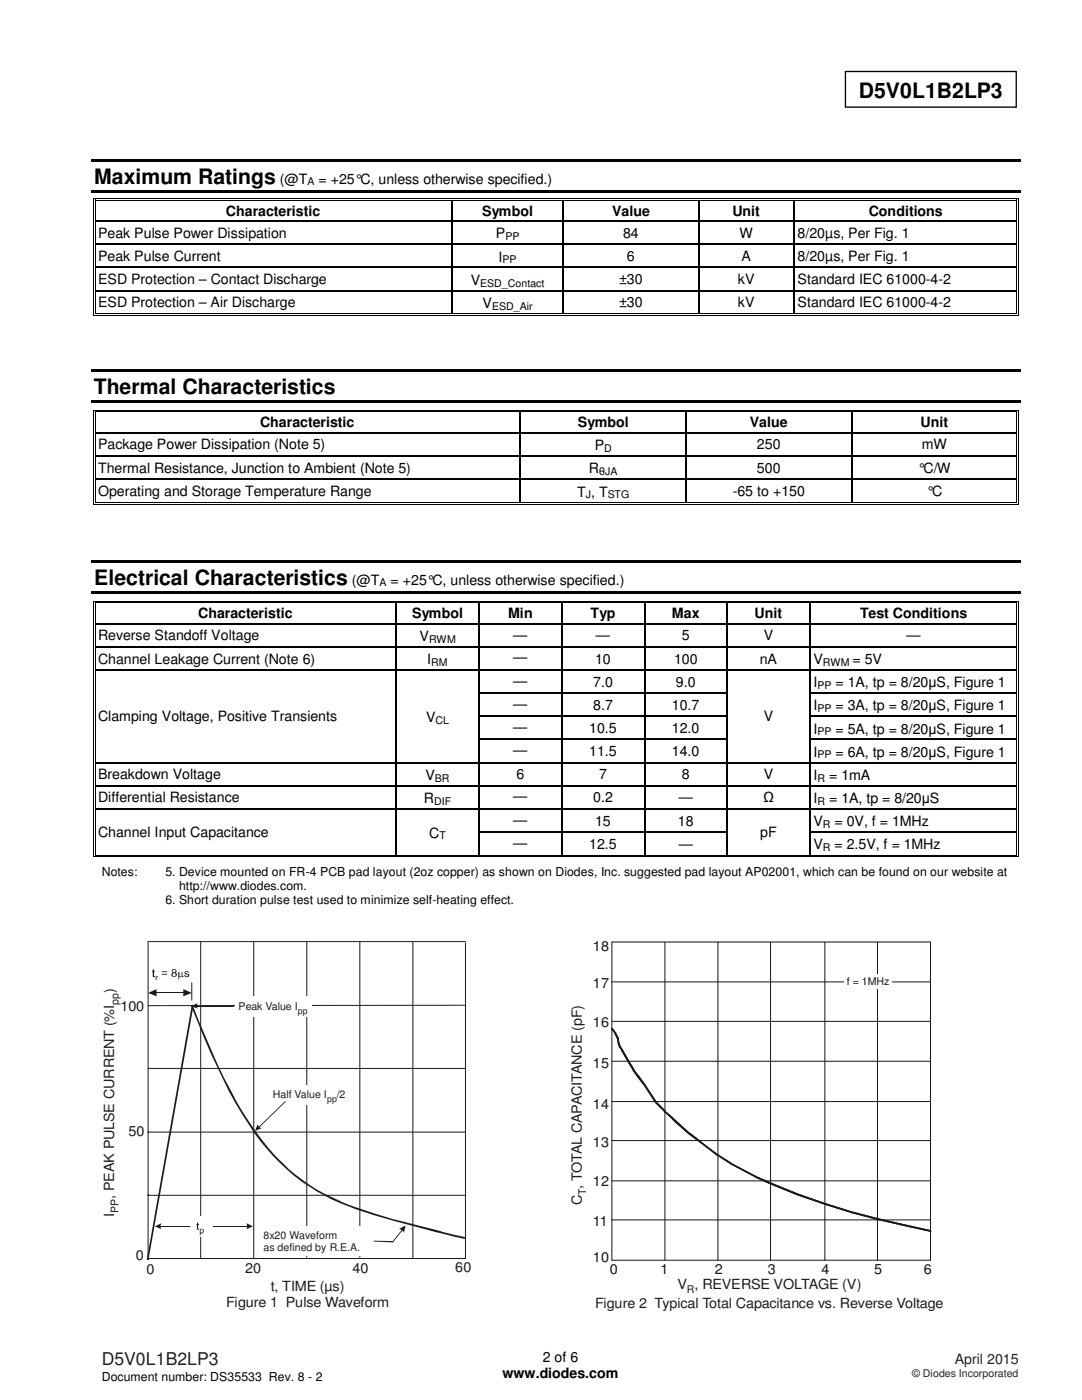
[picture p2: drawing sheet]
<svg xmlns="http://www.w3.org/2000/svg" width="216mm" height="279mm" viewBox="0 0 216 279" stroke-linecap="round" stroke-linejoin="round" font-family="sans-serif">
<path d="M168.7 14.3h34.1v7.1h-34.1z" fill="none" stroke="#000" stroke-width=".26"/>
<g fill="#000">
<path d="M18.3 31.8h185.4v.5h-185.4zM18.3 38h185.4v.5h-185.4zM18.6 39.5h.5v.2h-.5zM90 39.5h.6v.2h-.6zM112.3 39.5h.5v.2h-.5zM139.3 39.5h.5v.2h-.5zM158.3 39.5h.5v.2h-.5zM202.7 39.5h.5v.2h-.5zM18.6 39.5h.2v.6h-.2zM18.6 44h.2v.3h-.2zM18.6 48.6h.2v.3h-.2zM18.6 53.3h.2v.2h-.2z"/>
<path d="M18.6 57.9h.2v.2h-.2zM18.9 39.9h.2v.2h-.2zM18.9 39.9h.2v.1h-.2zM18.9 44h.2v.3h-.2zM18.9 48.6h.2v.3h-.2zM18.9 53.3h.2v.2h-.2zM18.9 57.9h.2v.2h-.2zM90 40l.3 .1zM90 39.9h.6v.1h-.6zM90 44h.3v.3h-.3zM90 48.6h.3v.3h-.3zM90 53.3h.3v.2h-.3z"/>
<path d="M90 57.9h.3v.2h-.3zM112.3 40l.2 .1zM112.3 39.9h.5v.1h-.5zM112.3 44h.2v.3h-.2zM112.3 48.6h.2v.3h-.2zM112.3 53.3h.2v.2h-.2zM112.3 57.9h.2v.2h-.2zM139.3 40l.2 .1zM139.3 39.9h.5v.1h-.5zM139.3 44h.2v.3h-.2zM139.3 48.6h.2v.3h-.2zM139.3 53.3h.2v.2h-.2z"/>
<path d="M139.3 57.9h.2v.2h-.2zM158.3 40l.3 .1zM158.3 39.9h.5v.1h-.5zM158.3 44h.3v.3h-.3zM158.3 48.6h.3v.3h-.3zM158.3 53.3h.3v.2h-.3zM158.3 57.9h.3v.2h-.3zM202.7 39.9h.2v.2h-.2zM202.7 39.9h.2v.1h-.2zM202.7 44h.2v.3h-.2zM202.7 48.6h.2v.3h-.2zM202.7 53.3h.2v.2h-.2z"/>
<path d="M202.7 57.9h.2v.2h-.2zM203.1 39.5h.1v.6h-.1zM203.1 44h.1v.3h-.1zM203.1 48.6h.1v.3h-.1zM203.1 53.3h.1v.2h-.1zM203.1 57.9h.1v.2h-.1zM18.2 73.7h185.5v.6h-185.5zM18.6 62.5h.2v.5h-.2zM18.6 62.9h.5v.1h-.5zM18.9 62.5h.2v.2h-.2zM90 62.5h.6v.2h-.6zM90 62.9h.6v.1h-.6z"/>
<path d="M112.3 62.5h.5v.2h-.5zM112.3 62.9h.5v.1h-.5zM139.3 62.5h.5v.2h-.5zM139.3 62.9h.5v.1h-.5zM158.3 62.5h.5v.2h-.5zM158.3 62.9h.5v.1h-.5zM202.7 62.9h.5v.1h-.5zM202.7 62.5h.2v.2h-.2zM203.1 62.5h.1v.5h-.1zM18.2 79.9h185.5v.5h-185.5zM18.6 81.8h.2v.5h-.2zM18.6 81.8h.5v.2h-.5z"/>
<path d="M18.6 86.3h.2v.2h-.2zM18.6 90.9h.2v.2h-.2zM18.6 95.5h.2v.3h-.2zM18.9 82.1h.2v.2h-.2zM18.9 86.3h.2v.2h-.2zM18.9 90.9h.2v.2h-.2zM18.9 95.5h.2v.3h-.2zM103.7 82.3h.3zM103.7 81.8h.5v.2h-.5zM103.7 82.1h.5v.2h-.5zM103.7 86.3h.3v.2h-.3zM103.7 90.9h.3v.2h-.3z"/>
<path d="M103.7 95.5h.3v.3h-.3zM136.8 82.3h.2zM136.8 81.8h.5v.2h-.5zM136.8 82.1h.5v.2h-.5zM136.8 86.3h.2v.2h-.2zM136.8 90.9h.2v.2h-.2zM136.8 95.5h.2v.3h-.2zM169.8 82.3h.3zM169.8 81.8h.5v.2h-.5zM169.8 82.1h.5v.2h-.5zM169.8 86.3h.3v.2h-.3zM169.8 90.9h.3v.2h-.3z"/>
<path d="M169.8 95.5h.3v.3h-.3zM202.7 81.8h.5v.2h-.5zM202.7 82.1h.2v.2h-.2zM202.7 86.3h.2v.2h-.2zM202.7 90.9h.2v.2h-.2zM202.7 95.5h.2v.3h-.2zM203.1 81.8h.1v.5h-.1zM203.1 86.3h.1v.2h-.1zM203.1 90.9h.1v.2h-.1zM203.1 95.5h.1v.3h-.1zM18.3 111.8h185.4v.5h-185.4zM18.3 118h185.4v.5h-185.4z"/>
<path d="M18.6 100.2h.2v.5h-.2zM18.6 100.5h.5v.2h-.5zM18.9 100.2h.2v.1h-.2zM103.7 100.2h.5v.1h-.5zM103.7 100.5h.5v.2h-.5zM136.8 100.2h.5v.1h-.5zM136.8 100.5h.5v.2h-.5zM169.8 100.2h.5v.1h-.5zM169.8 100.5h.5v.2h-.5zM202.7 100.5h.5v.2h-.5zM202.7 100.2h.2v.1h-.2zM203.1 100.2h.1v.5h-.1z"/>
<path d="M18.6 119.9h.2v.5h-.2zM18.6 119.9h.5v.2h-.5zM18.6 124.3h.2v.3h-.2zM18.6 128.9h.2v.3h-.2zM18.6 133.6h.2v.3h-.2zM18.6 138.2h.2v.3h-.2zM18.9 120.2h.2v.2h-.2zM18.9 124.3h.2v.3h-.2zM18.9 128.9h.2v.3h-.2zM18.9 133.6h.2v.3h-.2zM18.9 138.2h.2v.3h-.2zM79 120.4h.2z"/>
<path d="M79 119.9h.5v.2h-.5zM79 120.2h.5v.2h-.5zM79 124.3h.2v.3h-.2zM79 128.9h.2v.3h-.2zM79 133.6h.2v.3h-.2zM79 138.2h.2v.3h-.2zM95.5 120.4h.2zM95.5 119.9h.5v.2h-.5zM95.5 120.2h.5v.2h-.5zM95.5 124.3h.2v.3h-.2zM95.5 128.9h.2v.3h-.2zM95.5 133.6h.2v.3h-.2z"/>
<path d="M95.5 138.2h.2v.3h-.2zM112 120.4h.2zM112 119.9h.5v.2h-.5zM112 120.2h.5v.2h-.5zM112 124.3h.2v.3h-.2zM112 128.9h.2v.3h-.2zM112 133.6h.2v.3h-.2zM112 138.2h.2v.3h-.2zM128.5 120.4h.2zM128.5 119.9h.5v.2h-.5zM128.5 120.2h.5v.2h-.5zM128.5 124.3h.2v.3h-.2z"/>
<path d="M128.5 128.9h.2v.3h-.2zM128.5 133.6h.2v.3h-.2zM128.5 138.2h.2v.3h-.2zM145 120.4h.2zM145 119.9h.5v.2h-.5zM145 120.2h.5v.2h-.5zM145 124.3h.2v.3h-.2zM145 128.9h.2v.3h-.2zM145 133.6h.2v.3h-.2zM145 138.2h.2v.3h-.2zM161.5 120.4h.3zM161.5 119.9h.5v.2h-.5z"/>
<path d="M161.5 120.2h.5v.2h-.5zM161.5 124.3h.3v.3h-.3zM161.5 128.9h.3v.3h-.3zM161.5 133.6h.3v.3h-.3zM161.5 138.2h.3v.3h-.3zM202.7 119.9h.5v.2h-.5zM202.7 120.2h.2v.2h-.2zM202.7 124.3h.2v.3h-.2zM202.7 128.9h.2v.3h-.2zM202.7 133.6h.2v.3h-.2zM202.7 138.2h.2v.3h-.2zM203.1 119.9h.1v.5h-.1z"/>
<path d="M203.1 124.3h.1v.3h-.1zM203.1 128.9h.1v.3h-.1zM203.1 133.6h.1v.3h-.1zM203.1 138.2h.1v.3h-.1zM18.6 142.8h.2v.3h-.2zM18.6 147.4h.2v.3h-.2zM18.6 152.1h.2v.2h-.2zM18.6 156.7h.2v.2h-.2zM18.9 142.8h.2v.3h-.2zM18.9 147.4h.2v.3h-.2zM18.9 152.1h.2v.2h-.2zM18.9 156.7h.2v.2h-.2z"/>
<path d="M79 142.8h.2v.3h-.2zM79 147.4h.2v.3h-.2zM79 152.1h.2v.2h-.2zM79 156.7h.2v.2h-.2zM95.5 142.8h.2v.3h-.2zM95.5 147.4h.2v.3h-.2zM95.5 152.1h.2v.2h-.2zM95.5 156.7h.2v.2h-.2zM112 142.8h.2v.3h-.2zM112 147.4h.2v.3h-.2zM112 152.1h.2v.2h-.2zM112 156.7h.2v.2h-.2z"/>
<path d="M128.5 142.8h.2v.3h-.2zM128.5 147.4h.2v.3h-.2zM128.5 152.1h.2v.2h-.2zM128.5 156.7h.2v.2h-.2zM145 142.8h.2v.3h-.2zM145 147.4h.2v.3h-.2zM145 152.1h.2v.2h-.2zM145 156.7h.2v.2h-.2zM161.5 142.8h.3v.3h-.3zM161.5 147.4h.3v.3h-.3zM161.5 152.1h.3v.2h-.3zM161.5 156.7h.3v.2h-.3z"/>
<path d="M202.7 142.8h.2v.3h-.2zM202.7 147.4h.2v.3h-.2zM202.7 152.1h.2v.2h-.2zM202.7 156.7h.2v.2h-.2zM203.1 142.8h.1v.3h-.1zM203.1 147.4h.1v.3h-.1zM203.1 152.1h.1v.2h-.1zM203.1 156.7h.1v.2h-.1zM18.6 161.3h.2v.3h-.2zM18.6 165.9h.2v.3h-.2zM18.6 170.6h.2v.5h-.2zM18.6 170.9h.5v.2h-.5z"/>
<path d="M18.9 161.3h.2v.3h-.2zM18.9 165.9h.2v.3h-.2zM18.9 170.6h.2v.1h-.2zM79 161.3h.2v.3h-.2zM79 165.9h.2v.3h-.2zM79 170.6h.5v.1h-.5zM79 170.9h.5v.2h-.5zM95.5 161.3h.2v.3h-.2zM95.5 165.9h.2v.3h-.2zM95.5 170.6h.5v.1h-.5zM95.5 170.9h.5v.2h-.5zM112 161.3h.2v.3h-.2z"/>
<path d="M112 165.9h.2v.3h-.2zM112 170.6h.5v.1h-.5zM112 170.9h.5v.2h-.5zM128.5 161.3h.2v.3h-.2zM128.5 165.9h.2v.3h-.2zM128.5 170.6h.5v.1h-.5zM128.5 170.9h.5v.2h-.5zM145 161.3h.2v.3h-.2zM145 165.9h.2v.3h-.2zM145 170.6h.5v.1h-.5zM145 170.9h.5v.2h-.5zM161.5 161.3h.3v.3h-.3z"/>
<path d="M161.5 165.9h.3v.3h-.3zM161.5 170.6h.5v.1h-.5zM161.5 170.9h.5v.2h-.5zM202.7 161.3h.2v.3h-.2zM202.7 165.9h.2v.3h-.2zM202.7 170.9h.5v.2h-.5zM202.7 170.6h.2v.1h-.2zM203.1 161.3h.1v.3h-.1zM203.1 165.9h.1v.3h-.1zM203.1 170.6h.1v.5h-.1z"/>
</g>
<g fill="none" stroke="#000" stroke-width=".2">
<path d="M19.1 39.6h70.9M19.1 40h70.9M90.6 39.6h21.7M90.6 40h21.7M112.8 39.6h26.5M112.8 40h26.5M139.8 39.6h18.5M139.8 40h18.5M158.8 39.6h43.9M158.8 40h43.9M18.7 40.1v3.9M18.7 44.3v4.3"/>
<path d="M18.7 48.9v4.4M18.7 53.5v4.4M18.7 58.1v4.4M19 40.1v3.9M19 44.3v4.3M19 48.9v4.4M19 53.5v4.4M19 58.1v4.4M202.8 40.1v3.9M202.8 44.3v4.3M202.8 48.9v4.4M202.8 53.5v4.4"/>
<path d="M202.8 58.1v4.4M203.2 40.1v3.9M203.2 44.3v4.3M203.2 48.9v4.4M203.2 53.5v4.4M203.2 58.1v4.4M19.1 62.9h70.9M19.1 62.6h70.9M90.6 62.9h21.7M90.6 62.6h21.7M112.8 62.9h26.5M112.8 62.6h26.5"/>
<path d="M139.8 62.9h18.5M139.8 62.6h18.5M158.8 62.9h43.9M158.8 62.6h43.9M18.7 82.3v4M18.7 86.5v4.4M18.7 91.1v4.4M18.7 95.8v4.4M19 82.3v4M19 86.5v4.4M19 91.1v4.4M19 95.8v4.4"/>
<path d="M19.1 81.9h84.6M19.1 82.2h84.6M104.2 81.9h32.6M104.2 82.2h32.6M137.3 81.9h32.5M137.3 82.2h32.5M170.3 81.9h32.4M170.3 82.2h32.4M202.8 82.3v4M202.8 86.5v4.4M202.8 91.1v4.4M202.8 95.8v4.4"/>
<path d="M203.2 82.3v4M203.2 86.5v4.4M203.2 91.1v4.4M203.2 95.8v4.4M19.1 100.6h84.6M19.1 100.2h84.6M19.1 120h59.9M79.5 120h16M96 120h16M104.2 100.6h32.6M104.2 100.2h32.6M112.5 120h16"/>
<path d="M129 120h16M137.3 100.6h32.5M137.3 100.2h32.5M145.5 120h16M162 120h40.7M170.3 100.6h32.4M170.3 100.2h32.4M18.7 120.4v3.9M18.7 124.6v4.3M18.7 129.2v4.4M18.7 133.9v4.3M18.7 138.5v4.3"/>
<path d="M19 120.4v3.9M19 124.6v4.3M19 129.2v4.4M19 133.9v4.3M19 138.5v4.3M19.1 120.3h59.9M79.5 120.3h16M96 120.3h16M112.5 120.3h16M129 120.3h16M145.5 120.3h16M162 120.3h40.7"/>
<path d="M202.8 120.4v3.9M202.8 124.6v4.3M202.8 129.2v4.4M202.8 133.9v4.3M202.8 138.5v4.3M203.2 120.4v3.9M203.2 124.6v4.3M203.2 129.2v4.4M203.2 133.9v4.3M203.2 138.5v4.3M18.7 143.1v4.3M18.7 147.7v4.4"/>
<path d="M18.7 152.3v4.4M18.7 156.9v4.4M19 143.1v4.3M19 147.7v4.4M19 152.3v4.4M19 156.9v4.4M202.8 143.1v4.3M202.8 147.7v4.4M202.8 152.3v4.4M202.8 156.9v4.4M203.2 143.1v4.3M203.2 147.7v4.4"/>
<path d="M203.2 152.3v4.4M203.2 156.9v4.4M18.7 161.6v4.3M18.7 166.2v4.4M19 161.6v4.3M19 166.2v4.4M19.1 171h59.9M19.1 170.6h59.9M79.5 171h16M79.5 170.6h16M96 171h16M96 170.6h16"/>
<path d="M112.5 171h16M112.5 170.6h16M129 171h16M129 170.6h16M145.5 171h16M145.5 170.6h16M162 171h40.7M162 170.6h40.7M202.8 161.6v4.3M202.8 166.2v4.4M203.2 161.6v4.3M203.2 166.2v4.4"/>
</g>
<g fill="none" stroke="#000" stroke-width=".25">
<path d="M19.1 44.2h70.9M19.1 48.8h70.9M19.1 53.4h70.9M19.1 58h70.9M90.2 40.1v3.9M90.2 44.3v4.3M90.2 48.9v4.4M90.2 53.5v4.4M90.2 58.1v4.4M90.3 44.2h22M90.3 48.8h22M90.3 53.4h22"/>
<path d="M90.3 58h22M112.4 40.1v3.9M112.4 44.3v4.3M112.4 48.9v4.4M112.4 53.5v4.4M112.4 58.1v4.4M112.5 44.2h26.8M112.5 48.8h26.8M112.5 53.4h26.8M112.5 58h26.8M139.4 40.1v3.9M139.4 44.3v4.3"/>
<path d="M139.4 48.9v4.4M139.4 53.5v4.4M139.4 58.1v4.4M139.5 44.2h18.8M139.5 48.8h18.8M139.5 53.4h18.8M139.5 58h18.8M158.5 40.1v3.9M158.5 44.3v4.3M158.5 48.9v4.4M158.5 53.5v4.4M158.5 58.1v4.4"/>
<path d="M158.6 44.2h44.1M158.6 48.8h44.1M158.6 53.4h44.1M158.6 58h44.1M19.1 86.4h84.6M19.1 91h84.6M19.1 95.7h84.6M103.8 82.3v4M103.8 86.5v4.4M103.8 91.1v4.4M103.8 95.8v4.4M104 86.4h32.8"/>
<path d="M104 91h32.8M104 95.7h32.8M136.9 82.3v4M136.9 86.5v4.4M136.9 91.1v4.4M136.9 95.8v4.4M137 86.4h32.8M137 91h32.8M137 95.7h32.8M170 82.3v4M170 86.5v4.4M170 91.1v4.4"/>
<path d="M170 95.8v4.4M170.1 86.4h32.6M170.1 91h32.6M170.1 95.7h32.6M19.1 124.5h59.9M19.1 129.1h59.9M19.1 133.7h59.9M79.1 120.4v3.9M79.1 124.6v4.3M79.1 129.2v4.4M79.1 133.9v4.3M79.1 138.5v4.3"/>
<path d="M79.2 124.5h16.3M79.2 129.1h16.3M79.2 133.7h16.3M95.6 120.4v3.9M95.6 124.6v4.3M95.6 129.2v4.4M95.6 133.9v4.3M95.6 138.5v4.3M95.7 124.5h16.3M95.7 129.1h16.3M95.7 133.7h16.3M95.7 138.3h16.3"/>
<path d="M112.1 120.4v3.9M112.1 124.6v4.3M112.1 129.2v4.4M112.1 133.9v4.3M112.1 138.5v4.3M112.2 124.5h16.3M112.2 129.1h16.3M112.2 133.7h16.3M112.2 138.3h16.3M128.6 120.4v3.9M128.6 124.6v4.3M128.6 129.2v4.4"/>
<path d="M128.6 133.9v4.3M128.6 138.5v4.3M128.7 124.5h16.3M128.7 129.1h16.3M128.7 133.7h16.3M128.7 138.3h16.3M145.1 120.4v3.9M145.1 124.6v4.3M145.1 129.2v4.4M145.1 133.9v4.3M145.1 138.5v4.3M145.2 124.5h16.3"/>
<path d="M145.2 129.1h16.3M145.2 133.7h16.3M161.6 120.4v3.9M161.6 124.6v4.3M161.6 129.2v4.4M161.6 133.9v4.3M161.6 138.5v4.3M161.8 124.5h40.9M161.8 129.1h40.9M161.8 133.7h40.9M161.8 138.3h40.9M19.1 152.2h59.9"/>
<path d="M19.1 156.8h59.9M79.1 143.1v4.3M79.1 147.7v4.4M79.1 152.3v4.4M79.1 156.9v4.4M79.2 152.2h16.3M79.2 156.8h16.3M95.6 143.1v4.3M95.6 147.7v4.4M95.6 152.3v4.4M95.6 156.9v4.4M95.7 143h16.3"/>
<path d="M95.7 147.6h16.3M95.7 152.2h16.3M95.7 156.8h16.3M112.1 143.1v4.3M112.1 147.7v4.4M112.1 152.3v4.4M112.1 156.9v4.4M112.2 143h16.3M112.2 147.6h16.3M112.2 152.2h16.3M112.2 156.8h16.3M128.6 143.1v4.3"/>
<path d="M128.6 147.7v4.4M128.6 152.3v4.4M128.6 156.9v4.4M128.7 143h16.3M128.7 147.6h16.3M128.7 152.2h16.3M128.7 156.8h16.3M145.1 143.1v4.3M145.1 147.7v4.4M145.1 152.3v4.4M145.1 156.9v4.4M145.2 152.2h16.3"/>
<path d="M145.2 156.8h16.3M161.6 143.1v4.3M161.6 147.7v4.4M161.6 152.3v4.4M161.6 156.9v4.4M161.8 143h40.9M161.8 147.6h40.9M161.8 152.2h40.9M161.8 156.8h40.9M19.1 161.5h59.9M79.1 161.6v4.3M79.1 166.2v4.4"/>
<path d="M79.2 161.5h16.3M95.6 161.6v4.3M95.6 166.2v4.4M95.7 161.5h16.3M95.7 166.1h16.3M112.1 161.6v4.3M112.1 166.2v4.4M112.2 161.5h16.3M112.2 166.1h16.3M128.6 161.6v4.3M128.6 166.2v4.4M128.7 161.5h16.3"/>
<path d="M128.7 166.1h16.3M145.1 161.6v4.3M145.1 166.2v4.4M145.2 161.5h16.3M161.6 161.6v4.3M161.6 166.2v4.4M161.8 161.5h40.9M161.8 166.1h40.9"/>
</g>
<path d="M29.5 238.5h.1zM29.5 225.8l.1 .1zM29.6 251.2h.1M29.5 250.2l.1 .1z" fill="none" stroke="#1f1a17" stroke-width=".2"/>
<path d="M38.3 200.6l.3 .1-9 50.7h-.3z" fill="#1f1a17"/>
<path d="M40 187.9v63.3M50.6 188v63.2M61.2 187.9v63M71.8 187.9v63M82.4 187.9v63.3M92.9 188.2v63h-63.4M92.9 187.9h-63.4v63.3M29.5 213.2h63.4M92.9 200.6l-63.4 .1M29.5 225.9h63.4M29.5 238.5h63.4" fill="none" stroke="#1f1a17" stroke-width=".2"/>
<path d="M38.1 200.7l.3-.2a130.3 130.3 0 0 0 10.1 21.5 42.5 42.5 0 0 0 16.2 16.2l1.6 .8a81.5 81.5 0 0 0 16.4 5.4l4.4 1.1-.1 .4a177 177 0 0 1-17.7-5.2 38.9 38.9 0 0 1-19.8-16.5 115.8 115.8 0 0 1-10-20.2zM87.1 245.5l5.7 1.4-.1 .4-5.7-1.4z" fill="#1f1a17"/>
<path d="M38.3 196.1v3.5" fill="none" stroke="#1f1a17" stroke-width=".2"/>
<path d="M29.5 198.2l1.7-.8v1.4l-1.7-.6 1.7-.8z" fill-rule="evenodd" fill="#1f1a17"/>
<path d="M31.2 198.2h5.5" fill="none" stroke="#1f1a17" stroke-width=".2"/>
<g fill="#1f1a17">
<path d="M36.6 197.4l1.7 .8-1.7 .6v-1.4l1.7 .8z" fill-rule="evenodd"/>
<path d="M30.9 244.7l1.3-.6a1.05 1.05 0 0 0 0 1.2z" fill-rule="evenodd"/>
</g>
<path d="M31.4 244.7h18.6" fill="none" stroke="#1f1a17" stroke-width=".2"/>
<g fill="#1f1a17">
<path d="M49.2 244.1l1.3 .6-1.3 .6z" fill-rule="evenodd"/>
<path d="M30.5 193.5l.2-.1v.4h.2v.2h-.2v.8h.2l-.1 .2-.3-.1v-.9h-.2v-.2h.2zM31.1 194.8l.1 .1v-.1h.3v.1h-.3v.7h-.1zM32.3 193.8h1.1v.2h-1.1zM32.3 194.4h1.1v.1h-1.1zM34.4 193.5l.6-.1 .2 .3v.2l-.2 .2a.49 .49 0 0 1 .1 .7 .49 .49 0 0 1-.7 .1l-.2-.2v-.3l.3-.3-.2-.2zM34.5 193.7v.3h.5v-.4l-.3-.1zM34.4 194.6a.35 .35 0 0 0 .7 0 .35 .35 0 0 0-.7 0zM35.6 194h.2l.1 .9 .3-.1v-.8h.2v.8h.3l-.2 .2-.3-.2-.2 .2-.4-.1 .1 .6h-.1zM36.9 193.8l.8 .1-.2 .3a.22 .22 0 0 0-.2-.3 .22 .22 0 0 0-.2 .3l.5 .2a.39 .39 0 0 1 0 .5 .39 .39 0 0 1-.5 0h-.2l-.2-.3 .7 .3 .1-.4a.47 .47 0 0 1-.5-.1 .47 .47 0 0 1-.1-.6z" fill-rule="evenodd"/>
</g>
<g fill="#fff">
<path d="M46.8 198.8h15.3v4.1h-15.3z" fill-rule="evenodd"/>
<path d="M53.8 216.6h17.1v3.9h-17.1z" fill-rule="evenodd"/>
<path d="M51.5 244.7h23.3v5.9h-23.3z" fill-rule="evenodd"/>
<path d="M38 242.7h4.5v4.1h-4.5z" fill-rule="evenodd"/>
</g>
<g fill="#1f1a17">
<path d="M39.3 244.1l.2-.1v.3h.2v.2h-.2v.7h.2v.2h-.3l-.1-.2z" fill-rule="evenodd"/>
<path d="M39.9 245.2h.6l.1 .2v.6l-.2 .2-.4-.2v.5h-.1zM40.1 245.3l-.1 .4v.2l.4 .1 .1-.6z" fill-rule="evenodd"/>
<path d="M79.7 245.2l1.2-.6-.3 1.4-.3-.4z" fill-rule="evenodd"/>
<path d="M51.4 224.4l.4 .6 .4 .2-1.3 .5z" fill-rule="evenodd"/>
<path d="M38.1 200.8l1.4-.6-.2 .3 .2 .8z" fill-rule="evenodd"/>
</g>
<g fill="#1f1a17">
<path d="M74.6 247.6l3.8 .1 .1 .2-4-.1z"/>
<path d="M80.5 245l.2 .1-2.2 2.8-.2-.1z"/>
<path d="M51.2 225.3l5.7-5.5h.2l-5.8 5.6z"/>
</g>
<path d="M38.7 200.8h8" fill="none" stroke="#1f1a17" stroke-width=".2"/>
<g fill="none" stroke="#131516" stroke-width=".2">
<path d="M122.1 196h63.6M122.1 188h63.6v63.5h-63.6zM132.7 188v63.5M143.3 188v63.5M153.8 188v63.5M164.6 188v63.5M175.1 188v63.5M122.1 219.8h63.6M122.1 211.8h63.6M122.1 203.8h63.6M122.1 235.7h63.6M122.1 227.6h63.6"/>
<path d="M122.1 243.5h63.6"/>
</g>
<g fill="#131516">
<path d="M122 205.2h.3l-.3 .2zM122.3 205.2l.6 .9-.2 .2-.7-.9zM122.8 206.2l.1-.1zM122.6 206.3l.3-.2 .5 1-.3 .2zM123.1 207.3l.3-.2v.3z"/>
<path d="M123.1 207.1h.3zM123.1 207.2l.3-.1 .2 1.1h-.3zM123.3 208.2h.1zM123.3 208.3l.3-.1 .3 .6-.4 .2zM123.5 209l.2-.1zM123.5 209l.4-.2 .4 .7-.3 .2zM124 209.7l.3-.2-.1 .3z"/>
<path d="M124 209.5h.3l-.3 .2zM124 209.7l.3-.2 .7 1.2-.4 .2zM124.6 210.9l.4-.2 .6 1.2-.3 .1zM125.3 212h.2zM125.3 212l.3-.1 1 1.5-.4 .2zM126.2 213.6l.2-.1zM126.5 213.4l1.2 1.5-.4 .3-1.1-1.5zM127.3 215.2l.4-.3-.1 .3z"/>
<path d="M127.3 215l.2-.2 .2 .1-.4 .3zM127.3 215.2l.4-.3 1.1 1.6-.3 .2zM128.6 216.5h.2zM128.5 216.7l.3-.2 1.1 1.6-.3 .3zM129.9 218.1l1.2 1.8-.4 .2-1.1-1.7zM130.7 220.1l.2-.1zM130.7 220.1l.3-.3 1.8 1.9-.2 .3zM132.8 221.7l-.1 .3h-.1z"/>
<path d="M132.6 221.7h.2l-.2 .3zM132.8 221.7l1.1 1-.2 .3-1.1-1zM133.7 223l.2-.3 1.1 1-.2 .4zM134.8 224.1l.2-.2zM135 223.7l2.8 2.5-.3 .2-2.7-2.3zM137.6 226.3l-.1 .1zM137.8 226.1l2.8 2.3-.1 .2-3-2.2zM140.6 228.4l2.7 2-.2 .3-2.6-2.1zM143.1 230.7l.2-.3 .1 .1-.1 .2z"/>
<path d="M143.1 230.4h.2l-.1 .3zM143.3 230.4l2.7 1.7-.2 .3-2.6-1.7zM145.8 232.4l.1-.1zM146 232.1l2.5 1.4-.2 .2-2.5-1.3zM148.3 233.7l.1-.1zM148.5 233.5l2.6 1.3-.1 .4-2.7-1.5zM151 235v.2zM151.1 234.8l2.7 1.2-.1 .3-2.7-1.1zM153.8 236l.1 .3h-.2z"/>
<path d="M153.6 236.1l.2-.1-.1 .3zM153.8 236l5.5 2.2-.2 .3-5.4-2.2zM159.2 238.4l-.1 .1zM159.3 238.2l5.3 1.9-.1 .3-5.4-1.9zM164.6 240.1l.1 .2-.2 .1z"/>
<path d="M164.4 240.2l.2-.1-.1 .3zM164.6 240.1l5.4 1.7-.1 .3-5.4-1.7zM169.9 241.9v.2zM170 241.8l5.2 1.3-.1 .4-5.2-1.4zM175.2 243.1l.1 .3-.2 .1z"/>
<path d="M175 243.1h.2l-.1 .4-.2-.1zM175.2 243.1l5.1 1.2v.3l-5.2-1.1zM180.3 244.5v.1zM180.3 244.3l5.4 1.2-.1 .3-5.3-1.2zM185.7 245.5l.1 .2v.1h-.2z"/>
<path d="M122 205.2h.3l-.3 .2zM122.3 205.2l.6 .9-.2 .2-.7-.9zM122.8 206.2l.1-.1zM122.6 206.3l.3-.2 .5 1-.3 .2zM123.1 207.3l.3-.2v.3z"/>
<path d="M123.1 207.1h.3zM123.1 207.2l.3-.1 .2 1.1h-.3zM123.3 208.2h.1zM123.3 208.3l.3-.1 .3 .6-.4 .2zM123.5 209l.2-.1zM123.5 209l.4-.2 .4 .7-.3 .2zM124 209.7l.3-.2-.1 .3z"/>
<path d="M124 209.5h.3l-.3 .2zM124 209.7l.3-.2 .7 1.2-.4 .2zM124.6 210.9l.4-.2 .6 1.2-.3 .1zM125.3 212h.2zM125.3 212l.3-.1 1 1.5-.4 .2zM126.2 213.6l.2-.1zM126.5 213.4l1.2 1.5-.4 .3-1.1-1.5zM127.3 215.2l.4-.3-.1 .3z"/>
<path d="M127.3 215l.2-.2 .2 .1-.4 .3zM127.3 215.2l.4-.3 1.1 1.6-.3 .2zM128.6 216.5h.2zM128.5 216.7l.3-.2 1.1 1.6-.3 .3zM129.9 218.1l1.2 1.8-.4 .2-1.1-1.7zM130.7 220.1l.2-.1zM130.7 220.1l.3-.3 1.8 1.9-.2 .3zM132.8 221.7l-.1 .3h-.1z"/>
<path d="M132.6 221.7h.2l-.2 .3zM132.8 221.7l1.1 1-.2 .3-1.1-1zM133.7 223l.2-.3 1.1 1-.2 .4zM134.8 224.1l.2-.2zM135 223.7l2.8 2.5-.3 .2-2.7-2.3zM137.6 226.3l-.1 .1zM137.8 226.1l2.8 2.3-.1 .2-3-2.2zM140.6 228.4l2.7 2-.2 .3-2.6-2.1zM143.1 230.7l.2-.3 .1 .1-.1 .2z"/>
<path d="M143.1 230.4h.2l-.1 .3zM143.3 230.4l2.7 1.7-.2 .3-2.6-1.7zM145.8 232.4l.1-.1zM146 232.1l2.5 1.4-.2 .2-2.5-1.3zM148.3 233.7l.1-.1zM148.5 233.5l2.6 1.3-.1 .4-2.7-1.5zM151 235v.2zM151.1 234.8l2.7 1.2-.1 .3-2.7-1.1zM153.8 236l.1 .3h-.2z"/>
<path d="M153.6 236.1l.2-.1-.1 .3zM153.8 236l5.5 2.2-.2 .3-5.4-2.2zM159.2 238.4l-.1 .1zM159.3 238.2l5.3 1.9-.1 .3-5.4-1.9zM164.6 240.1l.1 .2-.2 .1z"/>
<path d="M164.4 240.2l.2-.1-.1 .3zM164.6 240.1l5.4 1.7-.1 .3-5.4-1.7zM169.9 241.9v.2zM170 241.8l5.2 1.3-.1 .4-5.2-1.4zM175.2 243.1l.1 .3-.2 .1z"/>
<path d="M175 243.1h.2l-.1 .4-.2-.1zM175.2 243.1l5.1 1.2v.3l-5.2-1.1zM180.3 244.5v.1zM180.3 244.3l5.4 1.2-.1 .3-5.3-1.2zM185.7 245.5l.1 .2v.1h-.2z"/>
</g>
<path d="M168.4 194.4h9.4v3h-9.4z" fill-rule="evenodd" fill="#fff"/>
<g font-size="4.2">
<text x="171.4" y="19.6">D5V0L1B2LP3</text>
<text x="18.8" y="36.7">Maximum Ratings</text>
<text x="18.7" y="78.6">Thermal Characteristics</text>
<text x="18.8" y="116.7">Electrical Characteristics</text>
</g>
<text font-size="3.5" fill="#231f20" x="20.3" y="272.5">D5V0L1B2LP3</text>
<g font-size="2.8">
<text x="55.8" y="36.7">(@T</text>
<text x="63.5" y="36.7">= +25°C, unless otherwise specified.)</text>
<text x="19.6" y="47.5">Peak Pulse Power Dissipation</text>
<text x="45.1" y="43">Characteristic</text>
<text x="96.2" y="43">Symbol</text>
<text x="98.9" y="47.6">P</text>
<text x="122.1" y="43">Value</text>
<text x="124.3" y="47.5">84</text>
<text x="146.1" y="43">Unit</text>
<text x="147.6" y="47.5">W</text>
<text x="159.1" y="47.5">8/20µs, Per Fig. 1</text>
<text x="173.4" y="43">Conditions</text>
<text x="19.6" y="52.1">Peak Pulse Current</text>
<text x="99.5" y="52.2">I</text>
<text x="125.1" y="52.1">6</text>
<text x="148" y="52.1">A</text>
<text x="159.1" y="52.1">8/20µs, Per Fig. 1</text>
<text x="19.6" y="56.7">ESD Protection – Contact Discharge</text>
<text x="93.9" y="56.9">V</text>
<text x="123.5" y="56.7">±30</text>
<text x="147.2" y="56.7">kV</text>
<text x="159.1" y="56.7">Standard IEC 61000-4-2</text>
<text x="19.6" y="61.3">ESD Protection – Air Discharge</text>
<text x="96.3" y="61.5">V</text>
<text x="123.5" y="61.3">±30</text>
<text x="147.2" y="61.3">kV</text>
<text x="159.1" y="61.3">Standard IEC 61000-4-2</text>
<text x="19.6" y="89.7">Package Power Dissipation (Note 5)</text>
<text x="51.9" y="85.3">Characteristic</text>
<text x="115.3" y="85.3">Symbol</text>
<text x="118.7" y="89.8">P</text>
<text x="149.6" y="85.3">Value</text>
<text x="151" y="89.7">250</text>
<text x="183.7" y="85.3">Unit</text>
<text x="183.9" y="89.7">mW</text>
<text x="19.6" y="94.3">Thermal Resistance, Junction to Ambient (Note 5)</text>
<text x="117.5" y="94.5">R</text>
<text x="151" y="94.3">500</text>
<text x="183.1" y="94.3">°C/W</text>
<text x="19.6" y="99">Operating and Storage Temperature Range</text>
<text x="115.1" y="99.1">T , T</text>
<text x="146.2" y="99">-65 to +150</text>
<text x="184.9" y="99">°C</text>
<text x="70.2" y="116.7">(@T</text>
<text x="77.9" y="116.7">= +25°C, unless otherwise specified.)</text>
<text x="39.5" y="123.3">Characteristic</text>
<text x="82.2" y="123.3">Symbol</text>
<text x="101.4" y="123.3">Min</text>
<text x="117.8" y="123.3">Typ</text>
<text x="134.1" y="123.3">Max</text>
<text x="150.6" y="123.3">Unit</text>
<text x="171.6" y="123.3">Test Conditions</text>
<text x="19.6" y="127.8">Reverse Standoff Voltage</text>
<text x="83.7" y="127.9">V</text>
<text x="102.4" y="127.8">—</text>
<text x="118.9" y="127.8">—</text>
<text x="136.1" y="127.8">5</text>
<text x="152.4" y="127.8">V</text>
<text x="180.9" y="127.8">—</text>
<text x="19.6" y="132.4">Channel Leakage Current (Note 6)</text>
<text x="85.3" y="132.5">I</text>
<text x="102.4" y="132.2">—</text>
<text x="102.4" y="136.8">—</text>
<text x="118.4" y="137">7.0</text>
<text x="118.7" y="132.4">10</text>
<text x="134.5" y="132.4">100</text>
<text x="134.9" y="137">9.0</text>
<text x="151.6" y="132.4">nA</text>
<text x="162.3" y="132.5">V</text>
<text x="162.3" y="137.2">I</text>
<text x="166.7" y="137.2">= 1A, tp = 8/20µS, Figure 1</text>
<text x="170.1" y="132.5">= 5V</text>
<text x="19.6" y="143.9">Clamping Voltage, Positive Transients</text>
<text x="102.4" y="141.4">—</text>
<text x="118.4" y="141.6">8.7</text>
<text x="134.1" y="141.6">10.7</text>
<text x="152.4" y="143.9">V</text>
<text x="162.3" y="141.8">I</text>
<text x="166.7" y="141.8">= 3A, tp = 8/20µS, Figure 1</text>
<text x="85" y="144.1">V</text>
<text x="102.4" y="146.1">—</text>
<text x="117.6" y="146.3">10.5</text>
<text x="134.1" y="146.3">12.0</text>
<text x="162.3" y="146.4">I</text>
<text x="166.7" y="146.4">= 5A, tp = 8/20µS, Figure 1</text>
<text x="19.6" y="155.5">Breakdown Voltage</text>
<text x="84.9" y="155.7">V</text>
<text x="102.4" y="150.7">—</text>
<text x="103" y="155.5">6</text>
<text x="117.6" y="150.9">11.5</text>
<text x="119.5" y="155.5">7</text>
<text x="134.1" y="150.9">14.0</text>
<text x="136.1" y="155.5">8</text>
<text x="152.4" y="155.5">V</text>
<text x="162.3" y="155.7">I</text>
<text x="162.3" y="151">I</text>
<text x="165.4" y="155.7">= 1mA</text>
<text x="166.7" y="151">= 6A, tp = 8/20µS, Figure 1</text>
<text x="19.6" y="160.1">Differential Resistance</text>
<text x="84.6" y="160.3">R</text>
<text x="102.4" y="159.9">—</text>
<text x="118.4" y="160.1">0.2</text>
<text x="135.4" y="160.1">—</text>
<text x="152.3" y="160.1">Ω</text>
<text x="162.3" y="160.3">I</text>
<text x="165.4" y="160.3">= 1A, tp = 8/20µS</text>
<text x="19.6" y="167">Channel Input Capacitance</text>
<text x="85.6" y="167.2">C</text>
<text x="102.4" y="164.5">—</text>
<text x="118.7" y="164.8">15</text>
<text x="135.3" y="164.8">18</text>
<text x="151.7" y="167">pF</text>
<text x="162.3" y="164.9">V</text>
<text x="166.5" y="164.9">= 0V, f = 1MHz</text>
<text x="102.4" y="169.2">—</text>
<text x="117.6" y="169.4">12.5</text>
<text x="135.4" y="169.4">—</text>
<text x="162.3" y="169.5">V</text>
<text x="166.5" y="169.5">= 2.5V, f = 1MHz</text>
<text x="100.3" y="275">www.diodes.com</text>
<text x="108.3" y="271.8">2 of 6</text>
</g>
<g font-size="2.8" fill="#131516">
<text x="118.3" y="189.9">18</text>
<text x="118.3" y="197.1">17</text>
<text x="118.3" y="204.9">16</text>
<text x="118.3" y="213.1">15</text>
<text x="118.3" y="221.3">14</text>
<text x="118.3" y="228.9">13</text>
<text x="118.3" y="236.8">12</text>
<text x="118.3" y="244.7">11</text>
<text x="118.3" y="251.8">10</text>
<text x="121.7" y="254.2">0</text>
<text x="131.8" y="254.2">1</text>
<text x="142.6" y="254.2">2</text>
<text x="153.2" y="254.2">3</text>
<text x="163.9" y="254.2">4</text>
<text x="174.4" y="254.2">5</text>
<text x="184.3" y="254.2">6</text>
</g>
<g font-size="2.8" fill="#1f1a17">
<text x="22.8" y="198.2" transform="rotate(-90 22.8 198.2)">)</text>
<text x="24" y="201.8">100</text>
<text x="25.7" y="226.8">50</text>
<text x="22.8" y="239.2" transform="rotate(-90 22.8 239.2)">, PEAK PULSE CURRENT (%I</text>
<text x="22.8" y="242.9" transform="rotate(-90 22.8 242.9)">I</text>
<text x="116.1" y="240.6" transform="rotate(-90 116.1 240.6)">C , TOTAL CAPACITANCE (pF)</text>
<text x="27.1" y="251.4">0</text>
<text x="29.2" y="254.2">0</text>
<text x="48.9" y="254">20</text>
<text x="54" y="257.7">t, TIME (µs)</text>
<text x="70.4" y="254">40</text>
<text x="90.8" y="253.9">60</text>
<text x="135.2" y="257.2">V , REVERSE VOLTAGE (V)</text>
<text x="45.1" y="260.8">Figure 1 Pulse Waveform</text>
<text x="118.7" y="261">Figure 2 Typical Total Capacitance vs. Reverse Voltage</text>
</g>
<text font-size="2.8" fill="#231f20" x="190.5" y="272.2">April 2015</text>
<g font-size="2.5">
<text x="20.3" y="174.8">Notes:</text>
<text x="33" y="174.8">5. Device mounted on FR-4 PCB pad layout (2oz copper) as shown on Diodes, Inc. suggested pad layout AP02001, which can be found on our website at</text>
<text x="35.7" y="177.6">http://www.diodes.com.</text>
<text x="33" y="180.5">6. Short duration pulse test used to minimize self-heating effect.</text>
<text x="20.3" y="275.6">Document number: DS35533 Rev. 8 - 2</text>
</g>
<g font-size="2.1">
<text x="61.3" y="37">A</text>
<text x="100.8" y="47.9">PP</text>
<text x="100.3" y="52.5">PP</text>
<text x="95.8" y="57.2">ESD_Contact</text>
<text x="98.2" y="61.8">ESD_Air</text>
<text x="119.5" y="94.8">θJA</text>
<text x="120.6" y="90.2">D</text>
<text x="116.9" y="99.4">J</text>
<text x="121.3" y="99.4">STG</text>
<text x="75.7" y="117">A</text>
<text x="85.6" y="128.3">RWM</text>
<text x="86.1" y="132.9">RM</text>
<text x="163.1" y="137.5">PP</text>
<text x="164.2" y="132.9">RWM</text>
<text x="163.1" y="142.1">PP</text>
<text x="86.9" y="144.4">CL</text>
<text x="163.1" y="146.7">PP</text>
<text x="86.8" y="156">BR</text>
<text x="163.1" y="151.3">PP</text>
<text x="163.1" y="156">R</text>
<text x="86.6" y="160.6">DIF</text>
<text x="163.1" y="160.6">R</text>
<text x="87.7" y="167.5">T</text>
<text x="164.2" y="165.2">R</text>
<text x="164.2" y="169.8">R</text>
</g>
<text font-size="2.1" fill="#131516" x="169" y="196.6">f = 1MHz</text>
<g font-size="2.1" fill="#1f1a17">
<text x="23.6" y="200.6" transform="rotate(-90 23.6 200.6)">pp</text>
<text x="47.6" y="201.6">Peak Value I</text>
<text x="54.4" y="219.2">Half Value I</text>
<text x="67.2" y="219.2">/2</text>
<text x="117" y="238.5" transform="rotate(-90 117 238.5)">T</text>
<text x="23.6" y="242.1" transform="rotate(-90 23.6 242.1)">PP</text>
<text x="52.6" y="247.3">8x20 Waveform</text>
<text x="52.6" y="249.6">as defined by R.E.A.</text>
<text x="137" y="258">R</text>
</g>
<text font-size="2.1" fill="#231f20" x="182" y="274.8">© Diodes Incorporated</text>
<g font-size="1.8" fill="#1f1a17">
<text x="59.4" y="202.3">pp</text>
<text x="65.3" y="219.8">pp</text>
</g>
</svg>
